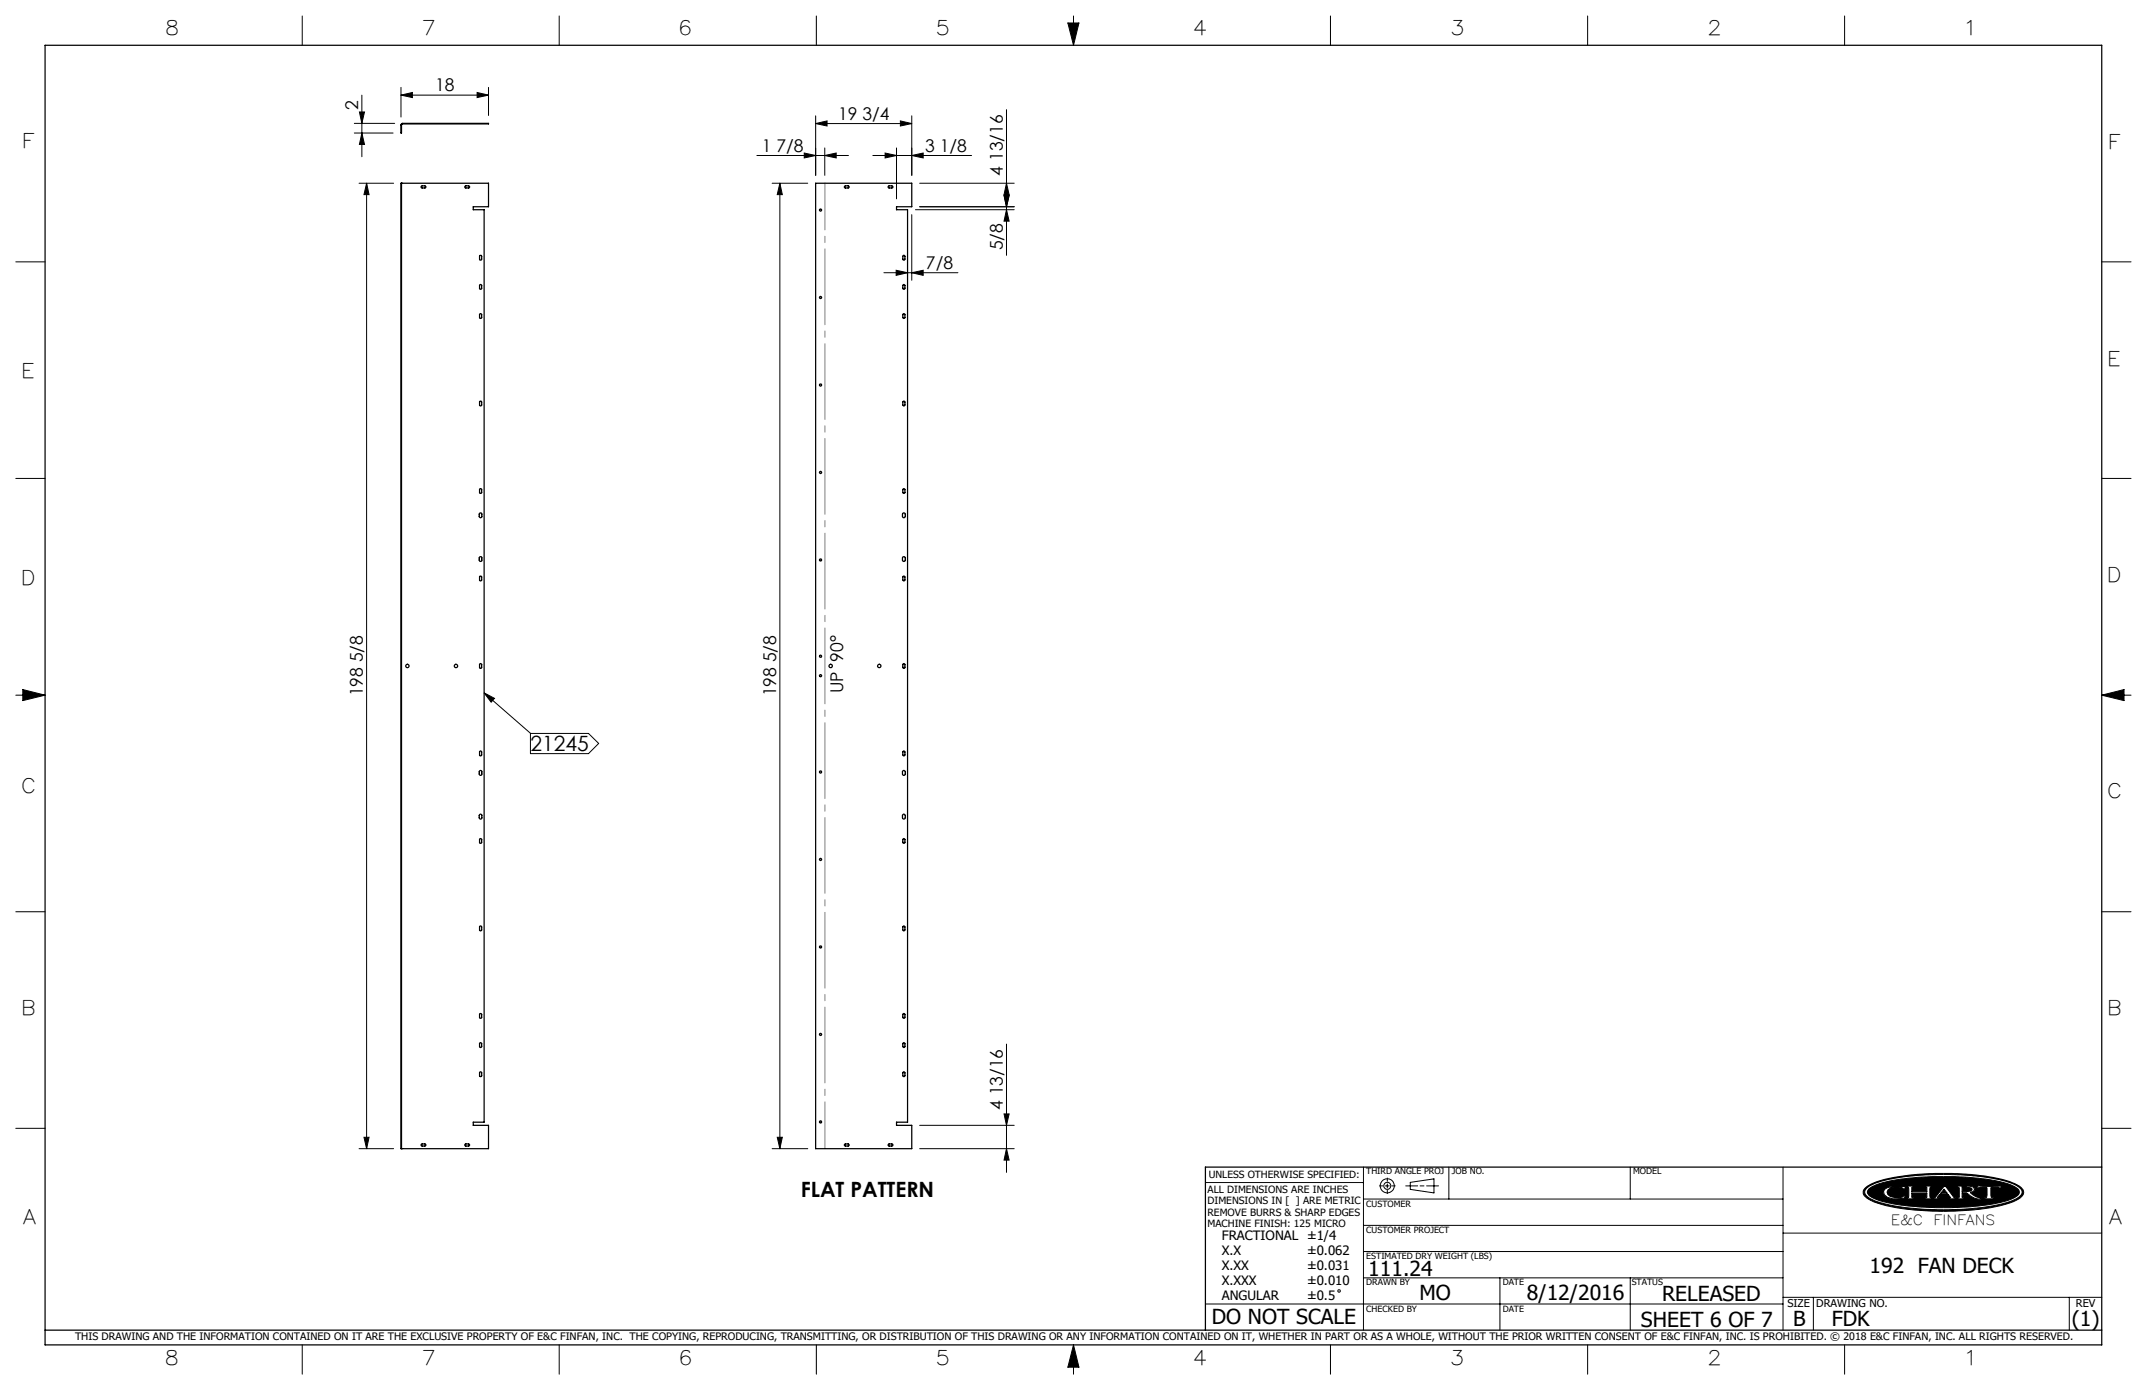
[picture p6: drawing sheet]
<svg xmlns="http://www.w3.org/2000/svg" width="432mm" height="279mm" viewBox="0 0 432 279" stroke-linecap="round" stroke-linejoin="round" font-family="sans-serif">
<g fill="none" stroke="#000" stroke-width=".2">
<path d="M60.8 3.2v5.9M72.8 19.1v12.4M80.6 19.1l2.3-.5v1zM80.6 17.6v5.9M80.6 19.1h17.6M96 18.6l2.2 .5-2.2 .5zM98.2 17.6v5.6M112.5 3.2v5.9M164.2 3.2v5.9M214.8 4.6h2.2l-1.1 4.5zM215.9 3.2v5.9M267.6 3.2v5.9"/>
<path d="M319.3 3.2v5.9M371 3.2v5.9M71.3 24.8h8.1M71.3 26.7h7.8M72.2 36.8h7M72.3 22.5h1l-.5 2.3zM72.8 26.7l.5 2.3h-1zM73.7 36.8v194.1M73.7 36.8l.5 2.3h-1zM152.2 31.3h18.4M155.3 36.8h7.2M156.8 36.8v194.1"/>
<path d="M156.8 36.8l.5 2.3h-1zM161.7 30.8l2.3 .5-2.3 .4zM164 24.8l2.3-.5v1zM164 23.3v11.9M164 24.8h19.4M165.9 31.3l2.3-.5v.9zM165.9 29.7v5.5M175.5 31.3h19.9M178 30.8l2.3 .5-2.3 .4zM180.3 29.7v10.3M181.1 24.3l2.3 .5-2.3 .5zM183.4 23.3v11.9"/>
<path d="M183.4 31.3l2.3-.5v.9zM185 36.8h19M201.9 39.3h1.1l-.6 2.3zM202.4 36.8l.6 2.3h-1.1zM202.4 22v29.3M3.2 52.6h5.9M177.8 54.8h14.9M180.2 54.3l2.3 .5-2.3 .6zM183.4 54.8l2.3-.5v1.1zM183.4 43.1v13.2M184.1 42.2h19.9M202.4 42.2l.6 2.2h-1.1z"/>
<path d="M204 41.6h-19M422.7 52.6h5.9M3.2 96.2h5.9M422.7 96.2h5.9M3.2 139.7h5.9M4.6 138.6l4.5 1.1-4.5 1.1zM97.4 139.3l9.3 8.1M97.4 139.3l2 1.1-.6 .7zM422.7 139.7h5.9M422.7 139.7l4.5-1.1v2.2zM106.7 147.4h11.7l2 2-2 2.1h-11.7zM3.2 183.3h5.9"/>
<path d="M422.7 183.3h5.9M202.4 209.9v25.8M3.2 226.8h5.9M72.2 230.9h7M73.2 228.6h1l-.5 2.3zM155.3 230.9h7.2M156.3 228.6h1l-.5 2.3zM185 230.9h19M185 226.2h19M201.9 223.9h1.1l-.6 2.3zM202.4 230.9l.6 2.3h-1.1zM242.4 237.7h31.8"/>
<path d="M274.2 234.6v32.8M277.4 238.4h.7M278.6 238.4h.8M279 236.8v.7M279 238v.8M279 239.3v.6M279.9 238.4h.7M282.7 238.4h2.4M283.6 237.7l4.8-.7v2.8l-4.8-.7zM285.6 238.4h.8M286.9 238.4h2.4M291.4 234.6v6.4"/>
<path d="M327.9 234.6v6.4M358.6 234.6v32.8M375.3 238.7a16.2 16.2 0 0 1 7.4-2.3 55.4 55.4 0 0 1 21.3 1.1l1.9 .8a1.36 1.36 0 0 1 1.1 1.1 1.36 1.36 0 0 1-.7 1.4 23 23 0 0 1-9.9 2.4l-.5 .1a53.3 53.3 0 0 1-18.2-1.4 4.1 4.1 0 0 1-3-2 1.17 1.17 0 0 1 .6-1.2zM375.4 238.9a12.3 12.3 0 0 1 6-2.1 59.4 59.4 0 0 1 22.1 .7 4.5 4.5 0 0 1 3.1 1.9 1.36 1.36 0 0 1-.9 1.5 27.8 27.8 0 0 1-10.4 2.1l-1.1 .1a48.8 48.8 0 0 1-17.3-1.8l-1.5-.9a.94 .94 0 0 1 0-1.5zM375.8 239a15.4 15.4 0 0 1 7.6-2.1l3.6-.3 3.3-.1a44.5 44.5 0 0 1 14.2 1.7l.8 .4a1.03 1.03 0 0 1 .8 1 1.03 1.03 0 0 1-.8 1 25.5 25.5 0 0 1-9.5 2l-5 .1a43.6 43.6 0 0 1-13.5-1.6l-1.3-.8a.79 .79 0 0 1-.2-1.3zM379 239.1a5 5 0 0 1 3.5-.6h.7l-.2 .6-.5-.4a3.4 3.4 0 0 0-2.8 .4l-.2 .5 .2 .5a3.1 3.1 0 0 0 2.8 .5l.4-.3h.3l-.2 .5-.7 .1a3.6 3.6 0 0 1-3.3-.8l-.2-.6zM383.5 238.4h1.6v.2l-.6 .1v.8h3v-.8l-.5-.1v-.2h1.5v.2l-.3 .1-.1 .4 .1 1.5v.1l.3 .1v.2h-1.5v-.2h.4l.1-.2v-.8h-3v.8l.1 .2h.5v.2h-1.6v-.2l.3-.1 .1-.1v-1.5v-.4l-.4-.1zM391 239l.6 .9h-1.3zM391 238.4h.3l1.7 2.3 .5 .1v.2h-1.6v-.2l.4-.1-.5-.6h-1.7l-.5 .7h.6v.2h-1.5v-.2l.5-.1zM393.6 238.4h2.3l.9 .2 .3 .4-.2 .5-.7 .2 1.2 .9 1.1 .2v.2a4.2 4.2 0 0 1-2.9-1.1l-1-.1v.9l.6 .1v.2h-1.6v-.2h.3l.2-.2v-1.8l-.5-.2zM394.6 238.6h.9l.9 .2 .2 .3-.2 .3-1.8 .1zM397.9 238.3l1 .2 3.7-.1-.3 .5h-.2l-.1-.2h-1.6l.1 1.9 .6 .2v.2h-2.2v-.2l.7-.2v-1.8l-1.6-.1-.2 .2h-.3z"/>
<path d="M402.1 238.9h.1M422.7 226.8h5.9M274.2 256.9h84.4M274.2 251.6h84.4M274.2 246.3h84.4M274.2 241h84.4M301.7 256.9v10.5M327.9 256.9v10.5M358.6 247.9h64.1M60.8 270.3v5.9M112.5 270.3v5.9M164.2 270.3v5.9"/>
<path d="M215.9 270.3v5.9M215.9 270.3l1.1 4.5h-2.2zM242.4 262.1h116.2M267.6 270.3v5.9M319.3 270.3v5.9M358.6 260.8h64.1M364.7 260.8v6.6M371 270.3v5.9M416.2 260.8v6.6"/>
<circle cx="279" cy="238.4" r=".71"/>
<circle cx="279" cy="238.4" r="1.41"/>
<circle cx="269.3" cy="259.5" r=".25"/>
</g>
<g fill="none" stroke="#000" stroke-width=".25">
<path d="M9.1 9.1h413.6v261.2h-413.6zM80.8 36.8h17.4v4.8h-3v.6h2.2v183.4h-2.2v.6h3v4.7h-17.4M80.8 36.8h-.2v194.1h.2M80.8 36.8v194.1M80.8 24.8h17.4v.1h-17.3l-.1 .2v1.6h-.2v-1.7zM84.7 37.4h.8l.2 .2-.2 .2h-.7l-.1-.2zM93.5 37.4h.8l.1 .3-.8 .1-.1-.1zM164 36.8h19.4v4.8h-3.1v.6h2.2v183.4h-2.2v.6h3.1v4.7h-19.4zM169.8 37.5l.8-.1 .2 .2-.2 .2h-.6zM178.7 37.4h.7l.2 .2-.2 .2h-.6l-.2-.2zM96.5 57.3l.2-.1 .2 .1v.7l-.2 .2-.3-.2zM96.5 51.4l.3-.1 .1 .2-.1 .8-.4-.1z"/>
<path d="M181.6 57.3l.1-.1 .3 .1v.7l-.2 .2-.2-.2zM181.7 51.3l.3 .2-.1 .8-.3-.2zM96.5 63.1l.2-.1 .2 .2v.7l-.2 .1-.3-.1zM181.6 63.2l.1-.2 .3 .2v.7l-.2 .1-.2-.1zM96.4 80.7l.3-.1 .2 .2v.7l-.2 .1-.3-.1zM96.5 98.3l.2-.1 .2 .2v.6l-.2 .2-.3-.1zM181.6 98.4l.1-.2 .3 .2v.6l-.2 .2-.2-.2zM181.7 80.6l.3 .2v.7l-.2 .1-.2-.1zM96.5 111.9h.3l.1 .1-.1 .8h-.3l-.1-.2zM96.5 115.9l.2-.1 .2 .2v.6l-.2 .2-.3-.1zM96.5 103.1l.4 .2v.6l-.2 .2-.3-.2v-.6zM181.6 111.9h.3l.2 .2-.1 .6-.1 .2-.4-.3z"/>
<path d="M181.6 103.1l.4 .1 .1 .2-.1 .5-.1 .2-.4-.2v-.6zM181.7 115.8l.3 .2v.6l-.2 .2-.2-.2zM96.5 133.5l.2-.1 .2 .1v.7l-.2 .2-.3-.2zM181.7 133.4l.3 .1v.7l-.2 .2-.2-.2zM96.4 155l.2-.1 .3 .1v.7l-.2 .2-.3-.3zM96.4 151.1l.3-.1 .2 .1v.7l-.2 .1-.3-.1zM181.6 151.1l.2-.1 .2 .1v.7l-.2 .1-.2-.1zM181.6 154.9h.3l.1 .1 .1 .6-.2 .3-.4-.3zM96.4 163.8l.3-.1 .2 .1v.7l-.2 .1-.3-.2zM96.5 168.6h.2l.2 .1-.1 .8-.4-.1zM181.6 168.7l.1-.1 .3 .1-.1 .8-.3-.1zM181.6 163.8l.3-.1 .2 .2-.1 .6-.1 .1-.4-.2z"/>
<path d="M96.4 186.2l.3-.1 .2 .2v.6l-.2 .2-.3-.1zM181.7 186.2l.3 .1v.6l-.2 .2-.2-.2zM96.4 215.5l.3-.1 .2 .2v.7l-.2 .1-.3-.1zM96.4 209.7l.3-.1 .2 .1v.7l-.2 .2-.3-.2zM96.5 203.8l.3-.1 .1 .2-.1 .8-.4-.1zM181.7 203.7l.3 .2-.1 .8-.3-.2zM181.7 209.6l.3 .1v.7l-.2 .2-.2-.2zM181.7 215.4l.3 .2v.7l-.2 .1-.2-.1v-.7zM84.7 230l.8-.1 .2 .3-.2 .2h-.7zM93.5 230l.8-.1 .1 .4-.8 .1-.1-.1zM169.9 230l.7-.1 .2 .3-.2 .2h-.6l-.2-.1zM178.7 230l.7-.1 .2 .3-.2 .2h-.6l-.2-.2z"/>
<path d="M422.7 234.6h-180.3v32.8M9.1 267.4h413.6"/>
<circle cx="165" cy="42.2" r=".21"/>
<circle cx="165" cy="59.8" r=".21"/>
<circle cx="165" cy="77.4" r=".22"/>
<circle cx="165" cy="95" r=".21"/>
<circle cx="165" cy="112.6" r=".22"/>
<circle cx="81.9" cy="133.9" r=".33"/>
<circle cx="91.7" cy="133.9" r=".33"/>
<circle cx="165" cy="135.8" r=".21"/>
<circle cx="165" cy="131.9" r=".22"/>
<circle cx="167.1" cy="133.9" r=".33"/>
<circle cx="176.8" cy="133.9" r=".33"/>
<circle cx="165" cy="155.2" r=".22"/>
<circle cx="165" cy="172.8" r=".21"/>
<circle cx="165" cy="190.3" r=".22"/>
<circle cx="165" cy="207.9" r=".21"/>
<circle cx="165" cy="225.5" r=".22"/>
</g>
<g fill="#000">
<path d="M383.5 238.4v.2h.3l.1 .2v1.8l-.1 .1-.3 .1v.2h1.6v-.2h-.5l-.1-.2v-.8h3v.9l-.5 .1v.2h1.5v-.2l-.3-.1-.1-.2v-1.6l.1-.3h.3v-.2h-1.5v.2l.5 .1v.8h-3v-.8l.6-.1v-.2zM391 238.4l-1.8 2.3-.5 .1v.2h1.5v-.2h-.6l.5-.7h1.7l.5 .6-.4 .1v.2h1.6v-.2l-.5-.1-1.7-2.3zM393.6 238.4v.2l.5 .2v1.8l-.2 .2h-.3v.2h1.6v-.2l-.6-.1v-.9l1 .1a3.7 3.7 0 0 0 2.9 1.1v-.2a3.4 3.4 0 0 1-2.3-1.1 .68 .68 0 0 0 .8-.2 .68 .68 0 0 0 0-.8l-.7-.3zM397.9 238.3l-.4 .6h.3l.2-.2 1.6 .1v1.8l-.2 .2h-.5v.2h2.2v-.2h-.5l-.2-.3v-1.7l1.6-.1 .1 .2h.2l.3-.5-4 .1zM375.8 239a13.3 13.3 0 0 1 6.5-2l2.7-.3 3.8-.2 7.5 .2a24.3 24.3 0 0 1 9.1 2 1.01 1.01 0 0 1 .7 .9 1.01 1.01 0 0 1-.7 1 21.9 21.9 0 0 1-8.6 1.9l-3.9 .2h-4.1l-3.8-.2a21.2 21.2 0 0 1-8.8-2l-.4-.3-.2-.5zM379.1 239a1.04 1.04 0 0 0 .7 1.7 7 7 0 0 0 3.2 .1l.2-.5h-.3l-.5 .4a2.56 2.56 0 0 1-2.8-.8 1.28 1.28 0 0 1 1.4-1.3h.2a1.49 1.49 0 0 1 1.4 .2l.4 .3 .2-.6h-.6a4.7 4.7 0 0 0-3.5 .5zM375.3 238.7a17.5 17.5 0 0 1 7.8-2.4l5.1-.4h4.8a34.5 34.5 0 0 1 12.5 2.2l.4 .2a1.36 1.36 0 0 1 .9 2 9.1 9.1 0 0 1-5.1 2.2l-.4 .1a58.1 58.1 0 0 1-23.1-.6 5.6 5.6 0 0 1-3.4-1.9v-.8zM375.3 238.9a1.14 1.14 0 0 0 .6 1.9 24 24 0 0 0 9.3 2.1l4.6 .3 3.7-.1a33.7 33.7 0 0 0 11.9-2.1l.4-.2a1.19 1.19 0 0 0 .9-1.2 1.19 1.19 0 0 0-.9-1.1 21.6 21.6 0 0 0-8.8-2.1l-5.1-.3-4.7 .1a30.2 30.2 0 0 0-11.1 2.1z" fill-rule="evenodd"/>
<path d="M215.9 270.3l-1.1 4.5h2.2zM214.8 4.6h2.2l-1.1 4.5zM4.6 138.6l4.5 1.1-4.5 1.1zM422.7 139.7l4.5-1.1v2.2zM391 239l-.7 .9h1.3zM394.6 238.6v.9l1.7-.1a.38 .38 0 0 0 .3-.4 .38 .38 0 0 0-.5-.3z" fill-rule="evenodd"/>
</g>
<path d="M165.9 230.9v-194.1" fill="none" stroke="#808080" stroke-width=".2" stroke-dasharray="15.2 1.3 1.3 1.3" stroke-dashoffset="5.8"/>
<g fill="#000">
<path d="M97.4 139.3l2 1.1-.6 .7z"/>
<path d="M96 18.6l2.2 .5-2.2 .5zM80.6 19.1l2.3-.5v1z"/>
<path d="M73.7 36.8l.5 2.3h-1zM73.2 228.6h1l-.5 2.3zM72.3 22.5h1l-.5 2.3zM72.8 26.7l.5 2.3h-1z"/>
<path d="M164 24.8l2.3-.5v1zM181.1 24.3l2.3 .5-2.3 .5z"/>
<path d="M165.9 31.3l2.3-.5v.9zM161.7 30.8l2.3 .5-2.3 .4zM183.4 31.3l2.3-.5v.9zM178 30.8l2.3 .5-2.3 .4zM183.4 54.8l2.3-.5v1.1zM180.2 54.3l2.3 .5-2.3 .6z"/>
<path d="M201.9 39.3h1.1l-.6 2.3zM202.4 42.2l.6 2.2h-1.1z"/>
<path d="M156.3 228.6h1l-.5 2.3zM156.8 36.8l.5 2.3h-1zM201.9 39.3h1.1l-.6 2.3zM202.4 36.8l.6 2.3h-1.1zM202.4 230.9l.6 2.3h-1.1zM201.9 223.9h1.1l-.6 2.3z"/>
</g>
<g font-size="4.2">
<text x="106.7" y="150.9">21245</text>
<text x="161" y="240.6">FLAT PATTERN</text>
<text x="275.2" y="256.5">111.24</text>
<text x="376" y="255.9">192 FAN DECK</text>
<text x="285.5" y="261.4">MO</text>
<text x="307.1" y="261.3">8/12/2016</text>
<text x="334.3" y="261.6">RELEASED</text>
<text x="243.7" y="266.2">DO NOT SCALE</text>
<text x="330" y="266.7">SHEET 6 OF 7</text>
<text x="360.6" y="266.5">B</text>
<text x="368.4" y="266.6">FDK</text>
<text x="416.7" y="266.5">(1)</text>
</g>
<g font-size="4">
<text x="33.6" y="7.1">8</text>
<text x="85.2" y="7.1">7</text>
<text x="137" y="7.1">6</text>
<text x="188.6" y="7.1">5</text>
<text x="240.3" y="7.1">4</text>
<text x="292.1" y="7.1">3</text>
<text x="343.8" y="7.1">2</text>
<text x="395.7" y="7.1">1</text>
<text x="4.9" y="29.8">F</text>
<text x="424.5" y="29.9">F</text>
<text x="4.8" y="76">E</text>
<text x="424.3" y="73.5">E</text>
<text x="4.7" y="117.7">D</text>
<text x="424.2" y="116.9">D</text>
<text x="4.7" y="159.3">C</text>
<text x="424.2" y="160.4">C</text>
<text x="4.8" y="204">B</text>
<text x="424.3" y="204">B</text>
<text x="4.8" y="246.1">A</text>
<text x="424.3" y="246">A</text>
<text x="33.6" y="274.3">8</text>
<text x="85.2" y="274.3">7</text>
<text x="137" y="274.3">6</text>
<text x="188.6" y="274.3">5</text>
<text x="240.3" y="274.3">4</text>
<text x="292.1" y="274.3">3</text>
<text x="343.8" y="274.3">2</text>
<text x="395.8" y="274.3">1</text>
</g>
<g font-size="3.5">
<text x="72" y="22" transform="rotate(-90 72 22)">2</text>
<text x="87.5" y="18.3">18</text>
<text x="168.6" y="24">19 3/4</text>
<text x="153.2" y="30.5">1 7/8</text>
<text x="186.1" y="30.5">3 1/8</text>
<text x="201.7" y="35.3" transform="rotate(-90 201.7 35.3)">4 13/16</text>
<text x="201.7" y="50.3" transform="rotate(-90 201.7 50.3)">5/8</text>
<text x="186.2" y="54">7/8</text>
<text x="73" y="140" transform="rotate(-90 73 140)">198 5/8</text>
<text x="156.1" y="140" transform="rotate(-90 156.1 140)">198 5/8</text>
<text x="169.6" y="139.3" transform="rotate(-90 169.6 139.3)">UP 90°</text>
<text x="201.7" y="223.1" transform="rotate(-90 201.7 223.1)">4 13/16</text>
</g>
<g font-size="2.8">
<text x="380.3" y="246.2">E&amp;C</text>
<text x="388.9" y="246.2">FINFANS</text>
</g>
<g font-size="2.6">
<text x="245.7" y="249.3">FRACTIONAL ±1/4</text>
<text x="245.7" y="252.3">X.X</text>
<text x="245.7" y="255.3">X.XX</text>
<text x="262.9" y="252.3">±0.062</text>
<text x="262.9" y="255.3">±0.031</text>
<text x="245.7" y="258.3">X.XXX</text>
<text x="245.7" y="261.2">ANGULAR</text>
<text x="262.9" y="258.3">±0.010</text>
<text x="262.9" y="261.2">±0.5</text>
</g>
<g font-size="2.2">
<text x="359.5" y="262.8">SIZE</text>
<text x="365.3" y="262.7">DRAWING NO.</text>
<text x="417.5" y="262.8">REV</text>
</g>
<text font-size="2.1" x="15.1" y="269.4">THIS DRAWING AND THE INFORMATION CONTAINED ON IT ARE THE EXCLUSIVE PROPERTY OF E&amp;C FINFAN, INC. THE COPYING, REPRODUCING, TRANSMITTING, OR DISTRIBUTION OF THIS DRAWING OR ANY INFORMATION CONTAINED ON IT, WHETHER IN PART OR AS A WHOLE, WITHOUT THE PRIOR WRITTEN CONSENT OF E&amp;C FINFAN, INC. IS PROHIBITED. © 2018 E&amp;C FINFAN, INC. ALL RIGHTS RESERVED.</text>
<g font-size="2">
<text x="242.9" y="239.7">ALL DIMENSIONS ARE INCHES</text>
<text x="243.1" y="236.8">UNLESS OTHERWISE SPECIFIED:</text>
<text x="242.9" y="242">DIMENSIONS IN [ ] ARE METRIC</text>
<text x="242.9" y="244.3">REMOVE BURRS &amp; SHARP EDGES</text>
<text x="242.9" y="246.6">MACHINE FINISH: 125 MICRO</text>
</g>
<g font-size="1.7">
<text x="274.8" y="236.1">THIRD ANGLE PROJ</text>
<text x="292" y="236.1">JOB NO.</text>
<text x="328.5" y="236.1">MODEL</text>
<text x="274.8" y="242.6">CUSTOMER</text>
<text x="274.8" y="247.8">CUSTOMER PROJECT</text>
<text x="274.8" y="253.1">ESTIMATED DRY WEIGHT (LBS)</text>
<text x="274.8" y="258.4">DRAWN BY</text>
<text x="274.8" y="263.6">CHECKED BY</text>
<text x="302.2" y="263.6">DATE</text>
<text x="302.2" y="258.4">DATE</text>
<text x="328.2" y="258.3">STATUS</text>
</g>
</svg>
